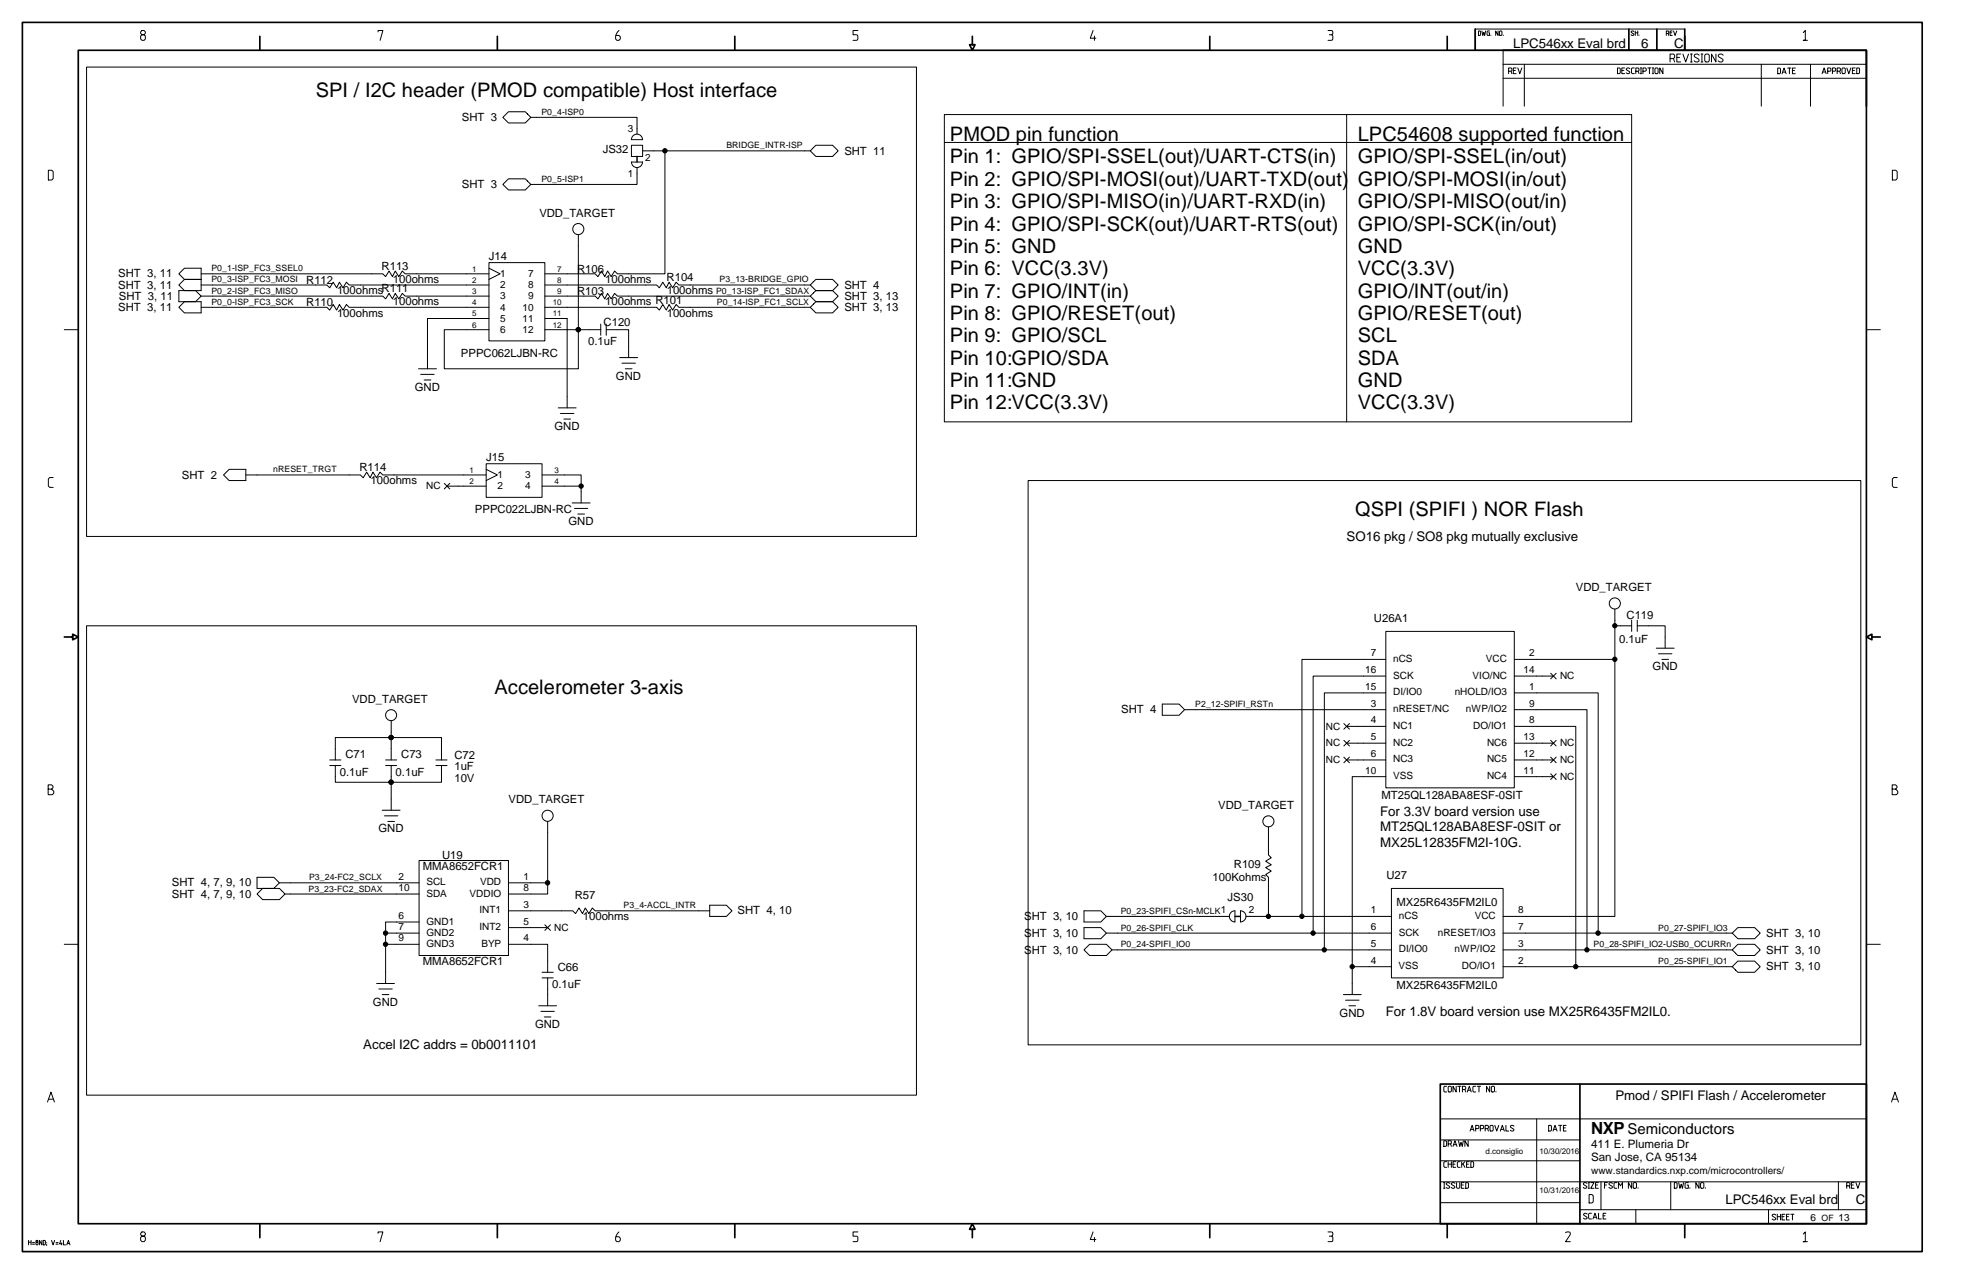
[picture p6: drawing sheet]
<svg xmlns="http://www.w3.org/2000/svg" width="432mm" height="279mm" viewBox="0 0 432 279" stroke-linecap="round" stroke-linejoin="round" font-family="sans-serif">
<g fill="none" stroke="#000" stroke-width=".22">
<path d="M19 14.7h182v102.9h-182zM31.1 6.7l-.3 .3v.3l.3 .3h.5l.3 .3v.6l-.3 .3h-.5l-.3-.3v-.6l.3-.3h.5l.3-.3v-.3l-.3-.3zM82.9 7v-.3h1.1l-.6 2.1M135.7 6.7a2.04 2.04 0 0 0-.7 1.8l.3 .3h.4l.3-.3v-.4l-.3-.3h-.6M188.1 6.7h-1v.9h.7l.3 .3-.1 .8-.9 .1M239.7 6.7l-.6 1.7h1.2M240 7.9v.9M291.2 6.7h.8a.55 .55 0 0 1 .2 .8l-.2 .1M291.5 7.6l.7 .1 .1 .8-.3 .3h-.8M324.2 6.8l.5 .1-.1 .9h-.4zM325 6.8l.2 1 .2-.7 .2 .7 .2-1M326.6 6.8h-.4l-.1 .1 .1 .9h.4v-.6h-.1"/>
<path d="M326.9 7.7v.1M328.5 6.8v1l-.5-1v1M329 6.8l.4 .1-.2 .9-.4-.2zM329.6 11v12.3M329.6 17.2h79.7M329.6 14.1h79.7M329.7 7.7v.1M330.8 15.6h.6l.2-.1v-.4l-.2-.2h-.6v1.3M331.4 15.6l.2 .6M331.9 15.5h.4M332.5 14.9h-.6v1.3h.6M332.8 14.9l.5 1.3 .4-1.3"/>
<path d="M334.3 14.1v9.2M354.7 14.9h.5l.1 .2v.9l-.1 .2h-.5zM355.7 15.5h.4M356.3 14.9h-.6v1.3h.6M357.4 15.1l-.5-.2-.3 .3 .7 .5v.3l-.4 .2-.3-.2M358.3 6.9l-.2-.1-.3 .1v.2l.5 .5-.2 .2-.4-.2M358.4 14.9h-.5l-.1 .2v.9l.1 .2h.5M358.6 7.2h.6M358.6 6.8v1M358.7 15.6h.6l.1-.1v-.4l-.1-.2h-.6v1.3M359.2 6.8v1M359.3 15.6l.1 .6"/>
<path d="M359.4 7.7v.1M359.7 16.2h.3M359.7 14.9h.3M359.9 14.9v1.3M360.3 15.6h.5l.2-.1v-.4l-.2-.2h-.5v1.3M361.4 14.9h.7M361.7 14.9v1.3M362.4 16.2h.2M362.4 14.9h.2M362.5 14.9v1.3M363.1 14.9h.4l.1 .2v.9l-.1 .2h-.4l-.2-.2v-.9zM364.7 14.9v1.3l-.7-1.3v1.3"/>
<path d="M365.4 7.3h.4v-.5h-.4v1M365.8 7.3l.2 .5M366.2 12.8h.8l.2-.2v-.5l-.2-.2h-.8v1.7M366.2 7.2h.4M366.7 6.8h-.5v1h.5M367 12.8l.2 .8M367 6.8l.3 1 .4-1M367.7 12.6h.6M368.6 11.9h-.9v1.7h.9M369.1 11.9l.6 1.7 .6-1.7M369.5 6.4h-46v4.6h46M370.7 13.6h.4"/>
<path d="M370.7 11.9h.4M370.9 11.9v1.7M372.6 12.1a.62 .62 0 0 0-1.1 .1l.1 .3 .9 .5v.5a.7 .7 0 0 1-1-.2M373 13.6h.4M373 11.9h.4M373.2 11.9v1.7M374.1 11.9h.5l.2 .2v1.2l-.2 .3h-.5l-.3-.3v-1.2zM376.3 11.9v1.7l-1-1.7v1.7M377.9 12.1a.62 .62 0 0 0-1.1 .1l1 .8 .1 .2-.1 .3a.68 .68 0 0 1-1-.2M386.2 14.1v9.2M389.8 14.9h.5l.2 .2v.9l-.2 .2h-.5zM390.8 16.2l.4-1.3 .5 1.3"/>
<path d="M391 15.8h.5M392 14.9h.7M392.4 14.9v1.3M393.1 15.5h.4M393.7 14.9h-.6v1.3h.6M395.5 7.2l.4-.5v2.1h-.4h.9M397 14.1v9.2M399.6 16.2l.4-1.3 .5 1.3M399.8 15.8h.5M400.8 15.6h.5l.2-.1v-.4l-.2-.2h-.5v1.3M401.8 15.6h.6l.1-.1v-.4l-.1-.2h-.6v1.3M402.9 15.6h.5l.2-.1v-.4l-.2-.2h-.5v1.3"/>
<path d="M403.4 15.6l.2 .6M404.1 14.9h.4l.2 .2v.9l-.2 .2h-.4l-.2-.2v-.9zM405 14.9l.4 1.3 .5-1.3M406.2 15.5h.5M406.8 14.9h-.6v1.3h.6M407.2 14.9h.4l.2 .2v.9l-.2 .2h-.4zM10.6 37.3h.8l.3 .4v1.5l-.3 .3h-.8zM110.3 25.7l1.2-1.2h3.7l1.2 1.2-1.2 1.3h-3.7zM116.4 25.7h23.3v3.7M138.5 31.9h2.4v2.4h-2.4zM139.7 36.8v3.6h-23.3M140.9 30.6a1.22 1.22 0 0 0-1.2-1.2 1.22 1.22 0 0 0-1.2 1.2h2.4"/>
<path d="M140.9 35.5a1.22 1.22 0 0 1-1.2 1.2 1.22 1.22 0 0 1-1.2-1.2h2.4M140.9 33.1h36.8M145.8 33.1v26.9h-10.4l-.6-.6-.8 1.3-.8-1.3-.6 1.3-.7-1.3-.8 1.3-.6-.7h-11M178.4 32.3l.5-.4h3.7l1.2 1.2-1.2 1.2h-3.7l-1.2-1.2zM207.1 25.1h150.7v67.4h-150.7zM207.1 31.2h150.7M295.3 25.1v67.4M415 37.3h.8l.3 .4v1.5l-.3 .3h-.8zM40.4 58.8h3.7v4.9h-3.7l-1.2-1.2 1.2-1.2h3.7h-3.7l-1.2-1.3zM107.2 57.6h12.3v17.2h-12.3zM107.2 58.8l2.5 1.2-2.5 1.3M110.3 40.4l1.2-1.2h3.7l1.2 1.2-1.2 1.3h-3.7z"/>
<path d="M126.8 51.5v29.4h-29.4v-8.6h9.8M14.1 72.3h3.1M39.2 63.7h3.7l1.2 1.2-1.2 1.3h-3.7zM40.4 66.2h3.7v2.4h-3.7l-1.2-1.2zM44.1 60h39.8l.7 .7 .7-1.3 .8 1.3 .6-1.3 .8 1.3 .7-1.3 .6 .6h18.4M44.1 62.5h27.6l.6 .6 .8-1.2 .7 1.2 .6-1.2 .8 1.2 .8-1.2 .6 .6h30.6M44.1 67.4h27.6l.6 .6 .8-1.2 .7 1.2 .6-1.2 .8 1.2 .8-1.2 .6 .6h30.6M44.1 64.9h39.8l.7 .7 .7-1.3 .8 1.3 .6-1.3 .8 1.3 .7-1.3 .6 .6h18.4M107.2 69.9l-13.5-.1v11.1M119.5 62.5h24.5l.6 .6 .8-1.2 .7 1.2 .6-1.2 .8 1.2 .8-1.2 .6 .6h28.8M119.5 69.9h4.9v19.6M131.7 71.1v2.4"/>
<path d="M131.7 72.3h-12.2M132.9 72.3h5v6.1M132.9 71.1v2.4M135.9 78.4h3.9M136.4 79.7h2.9M177.7 64.9h-42.3l-.6-.6-.8 1.3-.8-1.3-.6 1.3-.7-1.3-.8 1.3-.6-.7h-11M177.7 67.4h-28.8l-.6-.6-.8 1.2-.8-1.2-.6 1.2-.7-1.2-.8 1.2-.6-.6h-24.5M177.7 64.9l1.2-1.2h3.7l1.2 1.2-1.2 1.3h-3.7zM178.4 61.8l.5-.5h3.7l1.2 1.2-1.2 1.2h-3.7l-1.2-1.2zM178.9 66.2h3.7l1.2 1.2-1.2 1.2h-3.7l-1.2-1.2zM409.3 72.3h3M91.8 80.9h3.9"/>
<path d="M92.3 82.1h2.9M93 83.3h1.5M122.4 89.5h3.9M122.9 90.7h3M123.7 91.9h1.4M137.1 80.9h1.5M11.7 104.7h-.8l-.3 .4v1.5l.3 .3h.8M50.2 102.9h3.7v2.5h-3.7l-1.2-1.2zM53.9 104.2h25.1l.7 .6 .7-1.3 .8 1.3 .6-1.3 .8 1.3 .7-1.3 .6 .7h22.7M97.4 106l1.2 1.2M98.6 106l-1.2 1.2M106.6 106.6h-8.6"/>
<path d="M106.6 101.7h12.3v7.4h-12.3zM106.6 102.9l2.5 1.3-2.5 1.2M118.9 104.2h8.5v6.1M125.5 110.3h3.9M126 111.5h2.9M126.7 112.7h1.5M127.4 106.6h-8.5M225.5 105.4h182.6v123.8h-182.6zM416.1 104.7h-.8l-.3 .4v1.5l.3 .3h.8M19 137.2h182v103h-182zM303.9 138.5h28.2v34.3h-28.2zM354.1 137.2h3.7"/>
<path d="M354.1 133.6v67.4h-24.5M357.8 136v2.5M359.1 136v2.5M359.1 137.2h6.1v5M85.8 158.1v8.6M254.9 154.4h3.7l1.2 1.2-1.2 1.3h-3.7zM259.8 155.6h44.1M294.7 158.7l1.2 1.2M295.9 158.7l-1.2 1.2M303.9 144.6h-18.4v56.4M303.9 148.3h-15.9v56.3M303.9 152h-13.5v56.3"/>
<path d="M303.9 159.3h-8.6M332.1 152h18.4v52.6M332.1 155.6h15.9v52.7M332.1 159.3h13.5v52.7M332.1 144.6h22M332.1 148.3h8.6M340.1 147.7l1.2 1.2M341.3 147.7l-1.2 1.2M363.2 142.2h3.9M363.7 143.4h2.9M364.4 144.6h1.5M10.6 173.1h.7l.3-.4v-.3l-.3-.3h-.7v2.2h.9l.3-.3v-.5l-.5-.4"/>
<path d="M72.3 167.9h2.5M72.3 166.7h2.5M83.8 177.7h3.9M84.3 178.9h2.9M84.6 166.7h2.4M84.6 167.9h2.4M85.8 167.9v9.8M95.6 166.7h2.4M95.6 167.9h2.4M96.8 167.9v3.7h-23.3v-3.7M96.8 166.7v-4.9h-23.3v4.9M294.7 162.4l1.2 1.2"/>
<path d="M294.7 166.1l1.2 1.2M295.9 162.4l-1.2 1.2M295.9 166.1l-1.2 1.2M303.9 170.3h-7.4v47.8M303.9 163h-8.6M303.9 166.7h-8.6M332.1 163h8.6M332.1 166.7h8.6M332.1 170.3h8.6M340.1 162.4l1.2 1.2M340.1 166.1l1.2 1.2M340.1 169.7l1.2 1.2"/>
<path d="M341.3 162.4l-1.2 1.2M341.3 166.1l-1.2 1.2M341.3 169.7l-1.2 1.2M415 173.1h.7l.3-.4v-.3l-.3-.3h-.7v2.2h.9l.3-.3v-.5l-.5-.4M56.4 192.4h3.6l1.3 1.2-1.3 1.2h-3.6zM56.4 196.1l1.2-1.3h3.7l1.2 1.3-1.2 1.2h-3.7zM61.3 193.6h30.6M62.5 196.1h29.4M85 180.1h1.5M91.9 188.7h19.6v20.8h-19.6zM111.5 199.7h14.1l.6 .7 .8-1.3 .7 1.3 .7-1.3 .7 1.3 .8-1.3 .6 .6h25.1M111.5 193.6h8.6"/>
<path d="M120.1 180.1v16h-8.6M155.6 198.5h3.7l1.2 1.2-1.2 1.3h-3.7zM237.7 199.7h3.7l1.2 1.3-1.2 1.2h-3.7zM270.8 199.7a1.22 1.22 0 0 0-1.2 1.3 1.22 1.22 0 0 0 1.2 1.2M270.8 199.7v2.5M272 199.7a1.22 1.22 0 0 1 1.2 1.3 1.22 1.22 0 0 1-1.2 1.2zM278.2 181.4v6.1l.6 .6-1.2 .8 1.2 .8-1.2 .6 1.2 .7-1.2 .8 .6 .6v8.6M305.1 194.8h24.5v19.7h-24.5zM14.1 207.1h3.1M82.6 215.7h3.9M83.1 216.9h2.9M83.8 218.1h1.5"/>
<path d="M84.6 207.1h7.3M84.6 204.6h7.3M91.9 202.2h-7.3v13.5M111.5 207.1h8.6v6.1M118.9 213.2h2.4M118.9 214.5h2.4M119.5 202.8l1.2 1.2M120.1 214.5v6.1M120.1 203.4h-8.6M120.7 202.8l-1.2 1.2M237.7 208.3l1.3-1.2h3.6l1.3 1.2-1.3 1.2h-3.6zM237.7 203.4h3.7l1.2 1.2-1.2 1.3h-3.7z"/>
<path d="M242.6 201h27M242.6 204.6h62.5M243.9 208.3h61.2M273.3 201h31.8M294.6 218.1h3.9M295.1 219.4h2.9M296.5 212h8.6M329.6 204.6h50.3M329.6 208.3h50.3M329.6 212h50.3M379.9 204.6l1.2-1.2h3.7l1.2 1.2-1.2 1.3h-3.7zM381.1 207.1h3.7l1.2 1.2-1.2 1.2h-3.7l-1.2-1.2z"/>
<path d="M381.1 210.8h3.7l1.2 1.2-1.2 1.2h-3.7l-1.2-1.2zM409.3 207.1h3M118.1 220.6h3.9M118.6 221.8h3M119.4 223h1.4M295.8 220.6h1.5M317.2 238.2h-.4l-.2 .2v.9l.2 .2h.4M317.8 238.2h.3l.2 .2v.9l-.2 .2h-.3l-.2-.2v-.9zM319.3 238.2v1.3l-.7-1.3v1.3M319.7 238.2h.7M320.1 238.2v1.3M320.7 238.9h.5l.2-.1v-.4l-.2-.2h-.5v1.3"/>
<path d="M321.2 238.9l.2 .6M321.8 239.5l.4-1.3 .4 1.3M321.9 239.1h.6M323.6 238.2h-.4l-.2 .2v.9l.2 .2h.4M324 238.2h.7M324.3 238.2v1.3M326.7 238.2v1.3l-.7-1.3v1.3M327.2 238.2h.4l.1 .2v.9l-.1 .2h-.4l-.2-.2v-.9zM328.1 239.4v.1M10.4 241.7l.8-2.2 .7 2.2M10.7 241.1h.9M315.8 245.4h93.5"/>
<path d="M315.8 254.6h30.7M315.8 250h30.7M315.8 259.2h93.5M316.6 259.4h.3M316.6 250.2h.5l.1 .1v.9l-.1 .2h-.5zM316.7 259.4v1.2M317.2 254.8h-.4l-.2 .1v.9l.2 .2h.4M317.6 255.3h.7M317.6 250.9h.5l.2-.2v-.4l-.2-.1h-.5v1.2M317.6 254.8v1.2M317.9 259.5l-.5-.1-.3 .2 .7 .6v.3l-.4 .1-.3-.2M318.1 250.9l.2 .5"/>
<path d="M318.3 254.8v1.2M318.6 255.3h.5M318.6 251.4l.5-1.2 .4 1.2M318.8 251h.5M319.1 259.5l-.6-.1-.2 .2 .7 .6v.3l-.5 .1-.2-.2M319.2 254.8h-.6v1.2h.6M319.4 259.4v1l.2 .2h.4l.1-.2v-1M319.8 250.2l.3 1.2 .3-.9 .3 .9 .2-1.2M320.2 254.8h-.4l-.2 .1v.9l.2 .2h.4M320.5 259.9h.4M320.5 254.8v1.2M320.8 255.2l.4 .8"/>
<path d="M321.1 259.4h-.6v1.2h.6M321.2 254.8l-.7 .7M321.4 259.4h.5l.1 .1v.9l-.1 .2h-.5zM321.6 255.3h.4M322 250.2v1.2l-.8-1.2v1.2M322.2 254.8h-.6v1.2h.6M322.4 248.1l.4-1.3 .5 1.3M322.6 254.8h.4l.2 .1v.9l-.2 .2h-.4zM322.6 247.7h.5M323.6 247.5h.5l.2-.1v-.4l-.2-.2h-.5v1.3M324.6 247.5h.6l.2-.1v-.4l-.2-.2h-.6v1.3M325.7 247.5h.5l.2-.1v-.4l-.2-.2h-.5v1.3"/>
<path d="M326.2 247.5l.2 .6M326.9 246.8h.4l.1 .2v.9l-.1 .2h-.4l-.2-.2v-.9zM327.8 246.8l.4 1.3 .5-1.3M329 248.1l.5-1.3 .4 1.3M329.2 247.7h.5M330.2 246.8v1.3h.7M332 247l-.3-.2-.4 .1v.3l.7 .6-.3 .3-.5-.2M337 245.4v23M339.6 246.8h.5l.1 .2v.9l-.1 .2h-.5zM340.6 248.1l.4-1.3 .5 1.3M340.7 247.7h.6M341.8 246.8h.7"/>
<path d="M342.2 246.8v1.3M342.9 247.4h.4M343.5 246.8h-.6v1.3h.6M348 259.5l-.3-.1-.4 .1v.3l.7 .5-.3 .3-.5-.2M348.3 259.4h.3M348.4 259.4v1.2M348.8 259.4h.8l-.8 1.2h.8M349.9 259.9h.5M350.5 259.4h-.6v1.2h.6M351.1 259.2v6.1M351.9 259.9h.4M352.5 259.4h-.6v1.2"/>
<path d="M353.6 259.5l-.5-.1-.3 .2 .8 .7a.45 .45 0 0 1-.3 .3 .45 .45 0 0 1-.5-.2M354.6 259.4h-.5l-.2 .1v.9l.2 .2h.5M357.8 259.4v1.2l-.7-1.2v1.2M358.3 259.4h.4l.2 .1v.9l-.2 .2h-.4l-.1-.2v-.9zM366.4 259.2v6.1M367.2 259.4h.4l.2 .1v.9l-.2 .2h-.4zM368.1 259.4l.3 1.2 .3-.9 .3 .9 .2-1.2M370.2 259.4h-.5l-.2 .1v.9l.2 .2h.5v-.7h-.2M372.6 259.4v1.2l-.7-1.2v1.2M373.1 259.4h.4l.2 .1v.9l-.2 .2h-.4l-.2-.2v-.9zM403.2 259.2v6.1M406 259.9h.4"/>
<path d="M406.6 259.4h-.6v1.2h.6M407 259.4l.4 1.2 .5-1.2M414.8 241.7l.8-2.2 .7 2.2M415.1 241.1h.9M6.3 272v1M6.3 272.4h.5M6.8 272v1M7.1 272.9h.5M7.1 272.5h.5M8 272l-.1 .3 .4 .3-.1 .4h-.2l-.1-.4 .3-.2 .1-.2zM9.2 272v1l-.5-1v1M9.5 272l.4 .2-.1 .8h-.3z"/>
<path d="M10.2 272.9v.2M10.2 272.5v.1M11.3 272l.3 1 .4-1M12.3 272.9h.4M12.3 272.5h.4M13.3 272l-.2 .8h.5M13.5 272.6v.4M13.9 272v1h.5M14.6 273l.4-1 .3 1M14.8 272.7h.4M31.1 270.2l-.3 .3v.3l.3 .3h.5l.3 .3v.6l-.3 .3h-.5l-.3-.3v-.6l.3-.3h.5l.3-.3v-.3l-.3-.3zM82.9 270.5v-.3h1.1l-.6 2.1"/>
<path d="M135.7 270.2a2.03 2.03 0 0 0-.7 1.8l.3 .3h.4l.3-.3v-.4l-.3-.4h-.6M188.1 270.2h-1v.9h.7l.3 .3-.1 .8-.9 .1M239.7 270.2l-.6 1.6h1.2M240 271.4v.9M291.2 270.2h.8a.5 .5 0 0 1 .3 .4 .5 .5 0 0 1-.3 .5M291.5 271.1l.7 .1 .1 .8-.3 .3h-.8M315.8 263.8h30.7M316.6 260.6h.3M343.3 270.3l.8-.1 .2 .1 .1 .2v.3l-1.1 1.5h1.1M346.5 265.3h62.8M348.1 266.3l-.1-.1a.43 .43 0 0 0-.7 .2l.8 .7a.45 .45 0 0 1-.8 0M348.3 260.6h.3"/>
<path d="M348.5 262h.6l.3 .3v1.2l-.3 .3h-.6zM349 266.1h-.4l-.2 .2v.8l.2 .2h.4M349.3 267.3l.5-1.2 .4 1.2M349.5 267h.6M350.6 266.1v1.2h.6M351.6 266.6h.4M352.2 266.1h-.6v1.2h.6M354.9 260.6v-1.2l.5 .7 .4-.7v1.2M358.7 265.3v3.1M359.2 260.5v.1M370.6 260.5v.1M374 260.5v.1"/>
<path d="M387.8 265.3v3.1M389.4 266.5l-.5-.2-.3 .3 .7 .5v.3a.47 .47 0 0 1-.7-.1M389.8 266.3v1.2M389.8 266.8h.7M390.5 266.3v1.2M390.8 266.8h.4M391.4 266.3h-.6v1.2h.6M391.8 266.8h.4M392.4 266.3h-.6v1.2h.6M392.7 266.3h.7M393.1 266.3v1.2M395.5 270.6l.4-.4v2.1h-.4h.9"/>
<path d="M405 260.1h.5l.2-.2v-.4l-.2-.1h-.5v1.2M405.5 260.1l.2 .5"/>
<circle cx="126.8" cy="50.2" r="1.22"/>
<circle cx="354.1" cy="132.3" r="1.22"/>
<circle cx="85.8" cy="156.8" r="1.21"/>
<circle cx="120.1" cy="178.9" r="1.22"/>
<circle cx="278.2" cy="180.1" r="1.21"/>
</g>
<g fill="#000" stroke="#000" stroke-width=".22">
<circle cx="145.8" cy="33.1" r=".48"/>
<circle cx="126.8" cy="72.3" r=".48"/>
<circle cx="127.4" cy="106.6" r=".48"/>
<circle cx="354.1" cy="137.2" r=".48"/>
<circle cx="354.1" cy="144.6" r=".48"/>
<circle cx="85.8" cy="171.5" r=".48"/>
<circle cx="85.8" cy="161.7" r=".48"/>
<circle cx="120.1" cy="193.6" r=".49"/>
<circle cx="84.5" cy="204.6" r=".48"/>
<circle cx="84.6" cy="207.1" r=".48"/>
<circle cx="278.2" cy="201" r=".48"/>
<circle cx="285.5" cy="201" r=".48"/>
<circle cx="288" cy="204.6" r=".48"/>
<circle cx="290.4" cy="208.3" r=".48"/>
<circle cx="296.5" cy="212" r=".48"/>
<circle cx="345.6" cy="212" r=".48"/>
<circle cx="348" cy="208.3" r=".48"/>
<circle cx="350.5" cy="204.6" r=".49"/>
</g>
<g fill="none" stroke="#000" stroke-width=".37">
<path d="M4.9 4.9h416.6v269.6h-416.6zM17.2 11h392.1v257.4h-392.1zM57 8v3M109.1 8v3M161.1 8v3M213.2 8v1.8h-.6l.6 1.2 .6-1.2h-.6M265.3 8v3M317.4 8v3M323.5 6.4v4.6M329.6 11h79.7v12.3M357.2 6.4v4.6M363.3 6.4v4.6"/>
<path d="M369.5 6.4v4.6M14.1 139.7h1.8v.6l1.3-.6-1.3-.6v.6M410.5 139.7v.6l-1.2-.6 1.2-.6v.6h1.8M315.8 237.7h93.5v30.7h-93.5zM346.5 237.7v30.7M57 268.4v3M109.1 268.4v3M161.1 268.4v3M213.2 269.6h-.6l.6-1.2 .6 1.2h-.6v1.8M265.3 268.4v3M317.4 268.4v3M369.5 268.4v3"/>
</g>
<path d="M139.7 34.3v1.2M270.8 201h1.2" fill="none" stroke="#000" stroke-width=".32"/>
<g font-size="4.4">
<text x="69.2" y="21.2">SPI / I2C header (PMOD compatible) Host interface</text>
<text x="208.3" y="31">PMOD pin function</text>
<text x="208.3" y="35.9">Pin 1: GPIO/SPI-SSEL(out)/UART-CTS(in)</text>
<text x="297.8" y="31">LPC54608 supported function</text>
<text x="297.8" y="35.9">GPIO/SPI-SSEL(in/out)</text>
<text x="208.3" y="40.8">Pin 2: GPIO/SPI-MOSI(out)/UART-TXD(out)</text>
<text x="297.8" y="40.8">GPIO/SPI-MOSI(in/out)</text>
<text x="208.3" y="45.7">Pin 3: GPIO/SPI-MISO(in)/UART-RXD(in)</text>
<text x="297.8" y="45.7">GPIO/SPI-MISO(out/in)</text>
<text x="208.3" y="50.6">Pin 4: GPIO/SPI-SCK(out)/UART-RTS(out)</text>
<text x="297.8" y="50.6">GPIO/SPI-SCK(in/out)</text>
<text x="208.3" y="55.5">Pin 5: GND</text>
<text x="297.8" y="55.5">GND</text>
<text x="208.3" y="60.4">Pin 6: VCC(3.3V)</text>
<text x="208.3" y="65.3">Pin 7: GPIO/INT(in)</text>
<text x="297.8" y="60.4">VCC(3.3V)</text>
<text x="297.8" y="65.3">GPIO/INT(out/in)</text>
<text x="208.3" y="70.2">Pin 8: GPIO/RESET(out)</text>
<text x="297.8" y="70.2">GPIO/RESET(out)</text>
<text x="208.3" y="75.1">Pin 9: GPIO/SCL</text>
<text x="297.8" y="75.1">SCL</text>
<text x="208.3" y="80">Pin 10:GPIO/SDA</text>
<text x="297.8" y="80">SDA</text>
<text x="208.3" y="84.9">Pin 11:GND</text>
<text x="208.3" y="89.8">Pin 12:VCC(3.3V)</text>
<text x="297.8" y="84.9">GND</text>
<text x="297.8" y="89.8">VCC(3.3V)</text>
<text x="297.2" y="113.1">QSPI (SPIFI ) NOR Flash</text>
<text x="108.5" y="152.3">Accelerometer 3-axis</text>
</g>
<text font-size="3.7" x="348.9" y="248.7">NXP</text>
<text font-size="3.3" x="356.9" y="248.8">Semiconductors</text>
<g font-size="2.9">
<text x="331.8" y="10.5">LPC546xx Eval brd</text>
<text x="359.9" y="10.5">6</text>
<text x="367.1" y="10.5">C</text>
<text x="295.3" y="118.6">SO16 pkg / SO8 pkg mutually exclusive</text>
<text x="302.7" y="178.9">For 3.3V board version use</text>
<text x="302.7" y="182.3">MT25QL128ABA8ESF-0SIT or</text>
<text x="302.7" y="185.7">MX25L12835FM2I-10G.</text>
<text x="303.9" y="222.7">For 1.8V board version use MX25R6435FM2IL0.</text>
<text x="79.7" y="230.1">Accel I2C addrs = 0b0011101</text>
<text x="354.2" y="241.1">Pmod / SPIFI Flash / Accelerometer</text>
<text x="378.4" y="264.1">LPC546xx Eval brd</text>
<text x="407" y="264.1">C</text>
</g>
<g font-size="2.5">
<text x="101.3" y="26.5">SHT 3</text>
<text x="132.2" y="33.6">JS32</text>
<text x="185.2" y="33.9">SHT 11</text>
<text x="101.3" y="41.2">SHT 3</text>
<text x="118.3" y="47.5">VDD_TARGET</text>
<text x="83.7" y="59.2">R113</text>
<text x="107.2" y="57">J14</text>
<text x="126.6" y="59.8">R106</text>
<text x="26" y="63.3">SHT 3, 11</text>
<text x="26" y="60.9">SHT 3, 11</text>
<text x="26.1" y="65.7">SHT 3, 11</text>
<text x="67.2" y="62.3">R112</text>
<text x="73.9" y="64.5">100ohmsR111</text>
<text x="86.2" y="62.1">100ohms</text>
<text x="126.6" y="64.7">R103</text>
<text x="132.7" y="62.1">100ohms</text>
<text x="146.2" y="61.7">R104</text>
<text x="146.2" y="64.5">100ohms</text>
<text x="185.2" y="63.3">SHT 4</text>
<text x="185.2" y="65.7">SHT 3, 13</text>
<text x="26" y="68.2">SHT 3, 11</text>
<text x="67.2" y="67.2">R110</text>
<text x="73.9" y="69.4">100ohms</text>
<text x="86.2" y="67">100ohms</text>
<text x="132.4" y="71.5">C120</text>
<text x="132.7" y="67">100ohms R101</text>
<text x="146.2" y="69.4">100ohms</text>
<text x="185.2" y="68.2">SHT 3, 13</text>
<text x="129" y="75.7">0.1uF</text>
<text x="101.1" y="78.2">PPPC062LJBN-RC</text>
<text x="135.1" y="83.3">GND</text>
<text x="91" y="85.7">GND</text>
<text x="121.6" y="94.3">GND</text>
<text x="106.6" y="101.1">J15</text>
<text x="39.9" y="105">SHT 2</text>
<text x="78.8" y="103.4">R114</text>
<text x="81.3" y="106.2">100ohms</text>
<text x="104.2" y="112.5">PPPC022LJBN-RC</text>
<text x="124.7" y="115.2">GND</text>
<text x="345.6" y="129.6">VDD_TARGET</text>
<text x="301.3" y="136.3">U26A1</text>
<text x="356.7" y="135.7">C119</text>
<text x="355.1" y="141.1">0.1uF</text>
<text x="362.4" y="147">GND</text>
<text x="77.2" y="154.2">VDD_TARGET</text>
<text x="245.9" y="156.4">SHT 4</text>
<text x="75.7" y="166.3">C71</text>
<text x="88" y="166.3">C73</text>
<text x="99.7" y="166.5">C72</text>
<text x="74.5" y="170.2">0.1uF</text>
<text x="86.8" y="170.2">0.1uF</text>
<text x="99.7" y="168.9">1uF</text>
<text x="99.7" y="171.5">10V</text>
<text x="111.5" y="176.2">VDD_TARGET</text>
<text x="267.2" y="177.4">VDD_TARGET</text>
<text x="303" y="175.3">MT25QL128ABA8ESF-0SIT</text>
<text x="83" y="182.6">GND</text>
<text x="92.7" y="190.8">MMA8652FCR1</text>
<text x="97" y="188.3">U19</text>
<text x="270.6" y="190.4">R109</text>
<text x="37.7" y="194.4">SHT 4, 7, 9, 10</text>
<text x="37.7" y="196.9">SHT 4, 7, 9, 10</text>
<text x="126" y="197.1">R57</text>
<text x="265.9" y="193.2">100Kohms</text>
<text x="269.2" y="197.6">JS30</text>
<text x="304.1" y="192.7">U27</text>
<text x="127.8" y="201.8">100ohms</text>
<text x="161.8" y="200.6">SHT 4, 10</text>
<text x="224.6" y="201.8">SHT 3, 10</text>
<text x="306.2" y="198.6">MX25R6435FM2IL0</text>
<text x="224.6" y="205.4">SHT 3, 10</text>
<text x="224.6" y="209.1">SHT 3, 10</text>
<text x="387.3" y="205.4">SHT 3, 10</text>
<text x="387.3" y="209.1">SHT 3, 10</text>
<text x="92.7" y="211.6">MMA8652FCR1</text>
<text x="122.3" y="212.9">C66</text>
<text x="387.3" y="212.8">SHT 3, 10</text>
<text x="81.8" y="220.6">GND</text>
<text x="121.1" y="216.7">0.1uF</text>
<text x="306.2" y="217">MX25R6435FM2IL0</text>
<text x="117.3" y="225.4">GND</text>
<text x="293.8" y="223">GND</text>
<text x="348.9" y="251.8">411 E. Plumeria Dr</text>
<text x="348.9" y="254.7">San Jose, CA 95134</text>
</g>
<g font-size="2.2">
<text x="137.7" y="28.9">3</text>
<text x="141.5" y="35.2">2</text>
<text x="137.7" y="38.7">1</text>
<text x="109.7" y="60.8">1</text>
<text x="109.7" y="63.2">2</text>
<text x="109.7" y="65.7">3</text>
<text x="115.8" y="60.8">7</text>
<text x="115.8" y="63.2">8</text>
<text x="115.8" y="65.7">9</text>
<text x="109.7" y="68.1">4</text>
<text x="109.7" y="70.6">5</text>
<text x="114.6" y="68.1">10</text>
<text x="114.6" y="70.6">11</text>
<text x="109.7" y="73">6</text>
<text x="114.6" y="73">12</text>
<text x="93.5" y="107.3">NC</text>
<text x="109.1" y="104.9">1</text>
<text x="109.1" y="107.3">2</text>
<text x="115.2" y="104.9">3</text>
<text x="115.2" y="107.3">4</text>
<text x="300.6" y="143.9">7</text>
<text x="335.4" y="143.9">2</text>
<text x="299.4" y="147.6">16</text>
<text x="305.5" y="145.1">nCS</text>
<text x="305.5" y="148.8">SCK</text>
<text x="322.9" y="148.8">VIO/NC</text>
<text x="325.9" y="145.1">VCC</text>
<text x="334.1" y="147.6">14</text>
<text x="342.1" y="149">NC</text>
<text x="299.4" y="151.3">15</text>
<text x="300.6" y="155">3</text>
<text x="305.5" y="152.5">DI/IO0</text>
<text x="319" y="152.5">nHOLD/IO3</text>
<text x="335.4" y="151.3">1</text>
<text x="335.4" y="155">9</text>
<text x="290.7" y="160">NC</text>
<text x="300.6" y="158.6">4</text>
<text x="305.5" y="156.2">nRESET/NC</text>
<text x="305.5" y="159.9">NC1</text>
<text x="321.5" y="156.2">nWP/IO2</text>
<text x="323.1" y="159.9">DO/IO1</text>
<text x="335.4" y="158.6">8</text>
<text x="290.7" y="163.7">NC</text>
<text x="290.7" y="167.4">NC</text>
<text x="300.6" y="162.3">5</text>
<text x="300.6" y="166">6</text>
<text x="305.5" y="167.2">NC3</text>
<text x="305.5" y="163.5">NC2</text>
<text x="326.1" y="167.2">NC5</text>
<text x="326.1" y="163.5">NC6</text>
<text x="334.1" y="166">12</text>
<text x="334.1" y="162.3">13</text>
<text x="342.1" y="163.7">NC</text>
<text x="342.1" y="167.4">NC</text>
<text x="299.4" y="169.7">10</text>
<text x="305.5" y="170.9">VSS</text>
<text x="326.1" y="170.9">NC4</text>
<text x="334.1" y="169.7">11</text>
<text x="342.1" y="171">NC</text>
<text x="87.4" y="192.9">2</text>
<text x="87.4" y="195.4">10</text>
<text x="93.5" y="196.6">SDA</text>
<text x="93.5" y="194.2">SCL</text>
<text x="103" y="196.6">VDDIO</text>
<text x="105.3" y="194.2">VDD</text>
<text x="114.8" y="195.4">8</text>
<text x="114.8" y="192.9">1</text>
<text x="87.4" y="204">7</text>
<text x="87.4" y="201.5">6</text>
<text x="93.5" y="202.8">GND1</text>
<text x="105.1" y="204">INT2</text>
<text x="105.1" y="200.3">INT1</text>
<text x="114.8" y="199.1">3</text>
<text x="114.8" y="202.8">5</text>
<text x="267.8" y="200.3">1</text>
<text x="273.9" y="200.3">2</text>
<text x="300.6" y="200.3">1</text>
<text x="300.6" y="204">6</text>
<text x="306.7" y="201.5">nCS</text>
<text x="323.4" y="201.5">VCC</text>
<text x="332.9" y="200.3">8</text>
<text x="333" y="204">7</text>
<text x="87.4" y="206.4">9</text>
<text x="93.5" y="205.2">GND2</text>
<text x="93.5" y="207.6">GND3</text>
<text x="105.6" y="207.6">BYP</text>
<text x="114.8" y="206.4">4</text>
<text x="121.5" y="204.2">NC</text>
<text x="300.6" y="207.6">5</text>
<text x="306.7" y="208.9">DI/IO0</text>
<text x="306.7" y="205.2">SCK</text>
<text x="315.3" y="205.2">nRESET/IO3</text>
<text x="319" y="208.9">nWP/IO2</text>
<text x="333" y="207.6">3</text>
<text x="300.6" y="211.3">4</text>
<text x="306.7" y="212.6">VSS</text>
<text x="320.6" y="212.6">DO/IO1</text>
<text x="332.9" y="211.3">2</text>
<text x="348.9" y="257.5">www.standardics.nxp.com/microcontrollers/</text>
<text x="397" y="267.7">6</text>
<text x="403.2" y="267.7">13</text>
</g>
<g font-size="1.9">
<text x="118.7" y="25.2">P0_4-ISP0</text>
<text x="159.3" y="32.5">BRIDGE_INTR-ISP</text>
<text x="118.7" y="39.9">P0_5-ISP1</text>
<text x="46.4" y="59.5">P0_1-ISP_FC3_SSEL0</text>
<text x="46.4" y="64.4">P0_2-ISP_FC3_MISO</text>
<text x="46.4" y="61.9">P0_3-ISP_FC3_MOSI</text>
<text x="157" y="64.4">P0_13-ISP_FC1_SDAX</text>
<text x="157.8" y="61.9">P3_13-BRIDGE_GPIO</text>
<text x="46.4" y="66.8">P0_0-ISP_FC3_SCK</text>
<text x="157.2" y="66.8">P0_14-ISP_FC1_SCLX</text>
<text x="59.9" y="103.6">nRESET_TRGT</text>
<text x="262.1" y="155.1">P2_12-SPIFI_RSTn</text>
<text x="67.7" y="195.5">P3_23-FC2_SDAX</text>
<text x="67.8" y="193.1">P3_24-FC2_SCLX</text>
<text x="136.8" y="199.2">P3_4-ACCL_INTR</text>
<text x="245.8" y="200.4">P0_23-SPIFI_CSn-MCLK</text>
<text x="245.8" y="204.1">P0_26-SPIFI_CLK</text>
<text x="245.8" y="207.8">P0_24-SPIFI_IO0</text>
<text x="349.5" y="207.8">P0_28-SPIFI_IO2-USB0_OCURRn</text>
<text x="363.7" y="204.1">P0_27-SPIFI_IO3</text>
<text x="363.7" y="211.4">P0_25-SPIFI_IO1</text>
<text x="399.5" y="267.7">OF</text>
</g>
<g font-size="1.8">
<text x="103.5" y="59.6">1</text>
<text x="122.2" y="59.6">7</text>
<text x="103.5" y="64.5">3</text>
<text x="103.5" y="62.1">2</text>
<text x="122.2" y="64.5">9</text>
<text x="122.2" y="62.1">8</text>
<text x="103.5" y="71.9">6</text>
<text x="103.5" y="69.4">5</text>
<text x="103.5" y="67">4</text>
<text x="121.2" y="71.9">12</text>
<text x="121.2" y="69.4">11</text>
<text x="121.2" y="67">10</text>
<text x="102.9" y="106.2">2</text>
<text x="102.9" y="103.7">1</text>
<text x="121.6" y="106.2">4</text>
<text x="121.6" y="103.7">3</text>
<text x="325.8" y="253">d.consiglio</text>
<text x="337.6" y="253">10/30/2016</text>
<text x="337.6" y="261.6">10/31/2016</text>
</g>
</svg>
